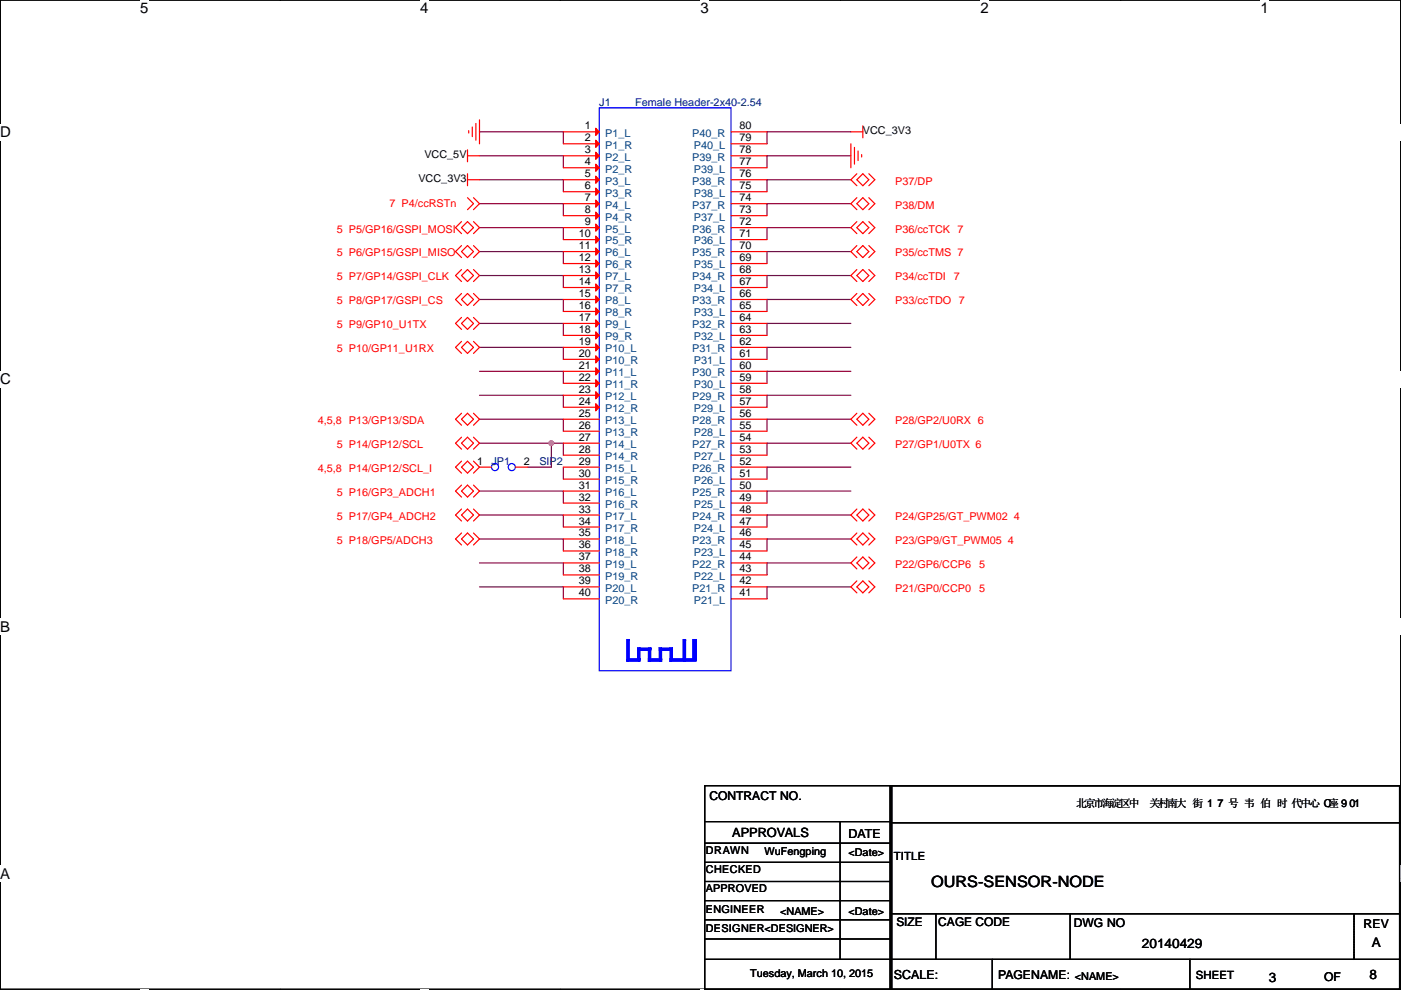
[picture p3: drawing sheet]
<svg xmlns="http://www.w3.org/2000/svg" width="297mm" height="210mm" viewBox="0 0 297 210" stroke-linecap="round" stroke-linejoin="round" font-family="sans-serif">
<path d="M.1 0h296.9v209.8h-296.9z" fill="none" stroke="#000" stroke-width=".25"/>
<g fill="#fff">
<path d="M29.7 0h1.8v3.5h-1.8z"/>
<path d="M29.7 209.8l1.8 .1z"/>
</g>
<path d="M59.4 0h.1M59.4 209.8h.1" fill="none" stroke="#000" stroke-width=".25"/>
<g fill="#fff">
<path d="M89.1 0h1.8v3.5h-1.8z"/>
<path d="M89.1 209.8l1.8 .1z"/>
</g>
<path d="M118.8 0h.1M118.8 209.8h.1" fill="none" stroke="#000" stroke-width=".25"/>
<g fill="#fff">
<path d="M148.5 0h1.8v3.5h-1.8z"/>
<path d="M148.5 209.8l1.8 .1z"/>
</g>
<path d="M178.2 0h.1M178.2 209.8h.1" fill="none" stroke="#000" stroke-width=".25"/>
<g fill="#fff">
<path d="M207.9 0h1.7v3.5h-1.7z"/>
<path d="M207.9 209.8l1.7 .1z"/>
</g>
<path d="M237.6 0h.1M237.6 209.8h.1" fill="none" stroke="#000" stroke-width=".25"/>
<g fill="#fff">
<path d="M267.3 0h1.7v3.5h-1.7z"/>
<path d="M267.3 209.8l1.7 .1z"/>
<path d="M.1 26.2h2.2v3.6h-2.2z"/>
<path d="M297 26.2v3.6z"/>
<path d="M.1 78.7h2.2v3.5h-2.2z"/>
<path d="M297 78.7v3.5z"/>
</g>
<path d="M.1 52.5h.1M297 52.5h.1" fill="none" stroke="#000" stroke-width=".25"/>
<g fill="#fff">
<path d="M.1 131.1h2.1v3.6h-2.1z"/>
<path d="M297 131.1v3.6z"/>
</g>
<path d="M.1 104.9h.1M297 104.9h.1" fill="none" stroke="#000" stroke-width=".25"/>
<g fill="#fff">
<path d="M0 183.6h2.2v3.5h-2.2z"/>
<path d="M297 183.6v3.5z"/>
</g>
<g fill="none" stroke="#000" stroke-width=".25">
<path d="M.1 157.4h.1M297 157.4h.1M149.4 166.6h39.6v43.2h-39.6zM149.4 174.3h39.4M149.4 178.8h39.4M178.1 174.3v29.2M188.8 166.6h107.9v43.2h-107.9zM188.8 166.6h.2v43.2h-.2zM189 174.5h108M296.7 166.6h-107.9v43.2M297 174.5h.1M149.4 182.9h39.4"/>
<path d="M149.4 187h39.4M149.4 191h39.4M149.4 195.1h39.4M149.4 199.2h39.4M188.8 193.8h107.9M198.4 193.8v9.7M226.9 193.8v9.7M287.1 193.8v9.7M149.4 203.5h147.3M188.8 209.8h.1M210.4 209.8h.1M210.4 203.5v6.3"/>
<path d="M252.3 209.8h.1M252.3 203.5v6.3"/>
</g>
<g fill="none" stroke="#800040" stroke-width=".25">
<path d="M101.7 28h17.7v2.5M101.7 33h17.7v2.6M101.7 38.1h17.7v2.6M180.4 28h-17.8v2.5M180.4 33h-17.8v2.6M180.4 38.1h-17.8v2.6M101.7 43.2h17.7v2.5M101.7 48.3h17.7v2.5M101.7 53.4h17.7v2.5M101.7 58.4h17.7v2.6M180.4 43.2h-17.8v2.5M180.4 48.3h-17.8v2.5"/>
<path d="M180.4 53.4h-17.8v2.5M180.4 58.4h-17.8v2.6M101.7 63.5h17.7v2.6M101.7 68.6h17.7v2.5M101.7 73.7h17.7v2.5M101.7 78.8h17.7v2.5M180.4 63.5h-17.8v2.6M180.4 68.6h-17.8v2.5M180.4 73.7h-17.8v2.5M180.4 78.8h-17.8v2.5M101.7 83.8h17.7v2.6M101.7 88.9h17.7v2.6"/>
<path d="M101.7 94h15.2M116.9 94v5.1h-5.1M116.9 94h2.5v2.5M119.4 99.1v2.5M180.4 83.8h-17.8v2.6M180.4 88.9h-17.8v2.6M180.4 94h-17.8v2.5M180.4 99.1h-17.8v2.5M101.7 104.2h17.7v2.5M101.7 109.2h17.7v2.6M101.7 114.3h17.7v2.6M101.7 119.4h17.7v2.5"/>
<path d="M180.4 104.2h-17.8v2.5M180.4 109.2h-17.8v2.6M180.4 114.3h-17.8v2.6M180.4 119.4h-17.8v2.5M101.7 124.5h17.7v2.5M180.4 124.5h-17.8v2.5"/>
</g>
<circle cx="116.9" cy="94" r=".5" fill="#f0f" stroke="#f0f" stroke-width=".25"/>
<g fill="none" stroke="#f00" stroke-width=".25">
<path d="M99.1 33h2.6M99.1 31.8v2.5M99.1 38.1h2.6M99.1 36.9v2.5M99.4 27.7v.5M100.1 26.9v2.1M100.9 26.2v3.5M101.7 25.4v5.1M119.4 28h7.7M119.4 30.5h7.7M119.4 33h7.7M119.4 35.6h7.7"/>
<path d="M119.4 38.1h7.7M155 38.1h7.6M155 35.6h7.6M155 33h7.6M155 30.5h7.6M155 28h7.6M180.4 30.5v5.1M180.4 28h2.5M181.2 31.3v3.5M181.7 38.1l1.2-1.2 1.3 1.2-1.3 1.3zM181.7 36.9l-1.3 1.2 1.3 1.3M181.9 32v2.1"/>
<path d="M182.7 32.8v.5M182.9 26.7v2.5M184.2 36.9l1.3 1.2-1.3 1.3M97.9 47l-1.3 1.3 1.3 1.3M97.9 52.1l-1.3 1.3 1.3 1.2M97.9 57.2l-1.3 1.2 1.3 1.3M97.9 48.3l1.2-1.3 1.3 1.3-1.3 1.3zM97.9 53.4l1.2-1.3 1.3 1.3-1.3 1.2zM97.9 58.4l1.2-1.2 1.3 1.2-1.3 1.3zM99.1 41.9l1.3 1.3-1.3 1.3M100.4 41.9l1.3 1.3-1.3 1.3M100.4 47l1.3 1.3-1.3 1.3"/>
<path d="M100.4 52.1l1.3 1.3-1.3 1.2M100.4 57.2l1.3 1.2-1.3 1.3M119.4 40.7h7.7M119.4 43.2h7.7M119.4 45.7h7.7M119.4 48.3h7.7M119.4 50.8h7.7M119.4 53.4h7.7M119.4 55.9h7.7M119.4 58.4h7.7M155 58.4h7.6M155 55.9h7.6"/>
<path d="M155 53.4h7.6M155 50.8h7.6M155 48.3h7.6M155 45.7h7.6M155 43.2h7.6M155 40.7h7.6M181.7 43.2l1.2-1.3 1.3 1.3-1.3 1.3zM181.7 48.3l1.2-1.3 1.3 1.3-1.3 1.3zM181.7 58.4l1.2-1.2 1.3 1.2-1.3 1.3zM181.7 53.4l1.2-1.3 1.3 1.3-1.3 1.2zM181.7 41.9l-1.3 1.3 1.3 1.3M181.7 47l-1.3 1.3 1.3 1.3"/>
<path d="M181.7 57.2l-1.3 1.2 1.3 1.3M181.7 52.1l-1.3 1.3 1.3 1.2M184.2 41.9l1.3 1.3-1.3 1.3M184.2 47l1.3 1.3-1.3 1.3M184.2 57.2l1.3 1.2-1.3 1.3M184.2 52.1l1.3 1.3-1.3 1.2M97.9 62.3l-1.3 1.2 1.3 1.3M97.9 67.3l-1.3 1.3 1.3 1.3M97.9 72.4l-1.3 1.3 1.3 1.3M97.9 63.5l1.2-1.2 1.3 1.2-1.3 1.3zM97.9 68.6l1.2-1.3 1.3 1.3-1.3 1.3zM97.9 73.7l1.2-1.3 1.3 1.3-1.3 1.3z"/>
<path d="M100.4 62.3l1.3 1.2-1.3 1.3M100.4 67.3l1.3 1.3-1.3 1.3M100.4 72.4l1.3 1.3-1.3 1.3M119.4 61h7.7M119.4 63.5h7.7M119.4 66.1h7.7M119.4 68.6h7.7M119.4 71.1h7.7M119.4 73.7h7.7M119.4 76.2h7.7M119.4 78.8h7.7M155 78.8h7.6"/>
<path d="M155 76.2h7.6M155 73.7h7.6M155 71.1h7.6M155 68.6h7.6M155 66.1h7.6M155 63.5h7.6M155 61h7.6M181.7 63.5l1.2-1.2 1.3 1.2-1.3 1.3zM181.7 62.3l-1.3 1.2 1.3 1.3M184.2 62.3l1.3 1.2-1.3 1.3M97.9 87.7l-1.3 1.2 1.3 1.3M97.9 92.7l-1.3 1.3 1.3 1.3"/>
<path d="M97.9 97.8l-1.3 1.3 1.3 1.3M97.9 88.9l1.2-1.2 1.3 1.2-1.3 1.3zM97.9 94l1.2-1.3 1.3 1.3-1.3 1.3zM97.9 99.1l1.2-1.3 1.3 1.3-1.3 1.3zM100.4 87.7l1.3 1.2-1.3 1.3M100.4 92.7l1.3 1.3-1.3 1.3M100.4 97.8l1.3 1.3M101.7 99.1l-1.3 1.3M101.7 99.1h2.5M109.3 99.1h2.5M119.4 81.3h7.7M119.4 83.8h7.7"/>
<path d="M119.4 86.4h7.7M119.4 88.9h7.7M119.4 91.5h7.7M119.4 94h7.7M119.4 96.5h7.7M119.4 99.1h7.7M155 99.1h7.6M155 96.5h7.6M155 94h7.6M155 91.5h7.6M155 88.9h7.6M155 86.4h7.6"/>
<path d="M155 83.8h7.6M155 81.3h7.6M181.7 94l1.2-1.3 1.3 1.3-1.3 1.3zM181.7 88.9l1.2-1.2 1.3 1.2-1.3 1.3zM181.7 92.7l-1.3 1.3 1.3 1.3M181.7 87.7l-1.3 1.2 1.3 1.3M184.2 92.7l1.3 1.3-1.3 1.3M184.2 87.7l1.3 1.2-1.3 1.3M97.9 102.9l-1.3 1.3 1.3 1.2M97.9 108l-1.3 1.2 1.3 1.3M97.9 113.1l-1.3 1.2 1.3 1.3M97.9 104.2l1.2-1.3 1.3 1.3-1.3 1.2z"/>
<path d="M97.9 109.2l1.2-1.2 1.3 1.2-1.3 1.3zM97.9 114.3l1.2-1.2 1.3 1.2-1.3 1.3zM100.4 102.9l1.3 1.3-1.3 1.2M100.4 108l1.3 1.2-1.3 1.3M100.4 113.1l1.3 1.2-1.3 1.3M119.4 101.6h7.7M119.4 104.2h7.7M119.4 106.7h7.7M119.4 109.2h7.7M119.4 111.8h7.7M119.4 114.3h7.7M119.4 116.9h7.7"/>
<path d="M119.4 119.4h7.7M155 119.4h7.6M155 116.9h7.6M155 114.3h7.6M155 111.8h7.6M155 109.2h7.6M155 106.7h7.6M155 104.2h7.6M155 101.6h7.6M181.7 119.4l1.2-1.3 1.3 1.3-1.3 1.3zM181.7 114.3l1.2-1.2 1.3 1.2-1.3 1.3zM181.7 109.2l1.2-1.2 1.3 1.2-1.3 1.3z"/>
<path d="M181.7 118.1l-1.3 1.3 1.3 1.3M181.7 113.1l-1.3 1.2 1.3 1.3M181.7 108l-1.3 1.2 1.3 1.3M184.2 118.1l1.3 1.3-1.3 1.3M184.2 113.1l1.3 1.2-1.3 1.3M184.2 108l1.3 1.2-1.3 1.3M119.4 121.9h7.7M119.4 124.5h7.7M119.4 127h7.7M155 127h7.6M155 124.5h7.6M155 121.9h7.6"/>
<path d="M181.7 124.5l1.2-1.3 1.3 1.3-1.3 1.3zM181.7 123.2l-1.3 1.3 1.3 1.3M184.2 123.2l1.3 1.3-1.3 1.3"/>
</g>
<path d="M287.1 193.8v9.7M287.1 203.5h.1" fill="none" stroke="#000" stroke-width=".25" stroke-dasharray="0 .5"/>
<g fill="#00f" stroke="#00f" stroke-width=".25">
<path d="M146.9 135.7v4h.7v-4z" fill-rule="evenodd"/>
<path d="M144.8 139.7v.5h2.8v-.5z" fill-rule="evenodd"/>
<path d="M144.8 135.7v4.5h.5v-4.5z" fill-rule="evenodd"/>
<path d="M142 139.7v.5h2.8v-.5z" fill-rule="evenodd"/>
<path d="M142 137.4v2.8h.6v-2.8z" fill-rule="evenodd"/>
<path d="M139.8 137.4v.5h2.8v-.5z" fill-rule="evenodd"/>
<path d="M139.8 137.4v2.8h.5v-2.8z" fill-rule="evenodd"/>
<path d="M137.5 139.7v.5h2.8v-.5z" fill-rule="evenodd"/>
<path d="M137.5 137.4v2.8h.5v-2.8z" fill-rule="evenodd"/>
<path d="M135.2 137.4v.5h2.8v-.5z" fill-rule="evenodd"/>
<path d="M135.2 137.4v2.8h.5v-2.8z" fill-rule="evenodd"/>
<path d="M132.9 139.7v.5h2.8v-.5z" fill-rule="evenodd"/>
<path d="M132.9 135.7v4.5h.5v-4.5z" fill-rule="evenodd"/>
</g>
<g fill="none" stroke="#00f" stroke-width=".25">
<path d="M127.1 22.9h27.9v119.4h-27.9z"/>
<circle cx="104.9" cy="99.1" r=".76"/>
<circle cx="108.5" cy="99.1" r=".76"/>
</g>
<g fill="#f00" stroke="#f00" stroke-width=".25">
<path d="M126.3 27.2l.8 .8-.8 .7z"/>
<path d="M126.3 29.7l.8 .8-.8 .8z"/>
<path d="M126.3 32.3l.8 .7-.8 .8z"/>
<path d="M126.3 34.8l.8 .8-.8 .7z"/>
<path d="M126.3 37.4l.8 .7-.8 .8z"/>
<path d="M126.3 39.9l.8 .8-.8 .7z"/>
<path d="M126.3 42.4l.8 .8-.8 .8z"/>
<path d="M126.3 45l.8 .7-.8 .8z"/>
<path d="M126.3 47.5l.8 .8-.8 .7z"/>
<path d="M126.3 50.1l.8 .7-.8 .8z"/>
<path d="M126.3 52.6l.8 .8-.8 .7z"/>
<path d="M126.3 55.1l.8 .8-.8 .8z"/>
<path d="M126.3 57.7l.8 .7-.8 .8z"/>
<path d="M126.3 60.2l.8 .8-.8 .7z"/>
<path d="M126.3 62.8l.8 .7-.8 .8z"/>
<path d="M126.3 65.3l.8 .8-.8 .7z"/>
<path d="M126.3 67.8l.8 .8-.8 .8z"/>
<path d="M126.3 70.4l.8 .7-.8 .8z"/>
<path d="M126.3 72.9l.8 .8-.8 .7z"/>
<path d="M126.3 75.5l.8 .7-.8 .8z"/>
<path d="M126.3 78l.8 .8-.8 .7z"/>
<path d="M126.3 80.5l.8 .8-.8 .8z"/>
<path d="M126.3 83.1l.8 .7-.8 .8z"/>
<path d="M126.3 85.6l.8 .8-.8 .7z"/>
</g>
<text font-size="3.3" x="197.4" y="188.2">OURS-SENSOR-NODE</text>
<g font-size="3.2">
<text x="29.7" y="2.8">5</text>
<text x="89.1" y="2.8">4</text>
<text x="148.5" y="2.8">3</text>
<text x="207.9" y="2.8">2</text>
<text x="267.3" y="2.8">1</text>
<text x=".1" y="29.1">D</text>
<text x=".1" y="81.5">C</text>
<text x=".1" y="134">B</text>
<text x=".1" y="186.4">A</text>
<text x="297" y="186.4">A</text>
</g>
<g font-size="2.8">
<text x="242.1" y="201.1">20140429</text>
<text x="290.9" y="200.9">A</text>
<text x="269" y="208.3">3</text>
<text x="290.4" y="207.8">8</text>
</g>
<text font-size="2.7" x="155.3" y="177.5">APPROVALS</text>
<g font-size="2.6">
<text x="150.4" y="169.7">CONTRACT NO.</text>
<text x="179.9" y="177.7">DATE</text>
<text x="227.6" y="196.6">DWG NO</text>
<text x="289.1" y="196.9">REV</text>
<text x="189.5" y="207.6">SCALE:</text>
<text x="211.6" y="207.6">PAGENAME:</text>
<text x="280.7" y="208.1">OF</text>
</g>
<g font-size="2.5">
<text x="190.1" y="196.3">SIZE</text>
<text x="198.9" y="196.3">CAGE CODE</text>
</g>
<g font-size="2.4">
<text x="189.5" y="182.5">TITLE</text>
<text x="253.6" y="207.7">SHEET</text>
</g>
<g font-size="2.3" fill="#000080">
<text x="127.1" y="22.4">J1</text>
<text x="134.7" y="22.4">Female Header-2x40-2.54</text>
<text x="104.2" y="98.6">JP1</text>
<text x="114.4" y="98.6">SIP2</text>
</g>
<g font-size="2.3">
<text x="124" y="27.4">1</text>
<text x="124" y="30">2</text>
<text x="156.8" y="27.4">80</text>
<text x="156.8" y="30">79</text>
<text x="182.9" y="28.5">VCC_3V3</text>
<text x="90" y="33.6">VCC_5V</text>
<text x="124" y="32.5">3</text>
<text x="124" y="35.1">4</text>
<text x="156.8" y="32.5">78</text>
<text x="156.8" y="35.1">77</text>
<text x="88.7" y="38.7">VCC_3V3</text>
<text x="124" y="37.6">5</text>
<text x="124" y="40.1">6</text>
<text x="156.8" y="37.6">76</text>
<text x="156.8" y="40.1">75</text>
<text x="124" y="42.7">7</text>
<text x="124" y="45.2">8</text>
<text x="124" y="47.8">9</text>
<text x="156.8" y="47.8">72</text>
<text x="156.8" y="42.7">74</text>
<text x="156.8" y="45.2">73</text>
<text x="122.7" y="50.3">10</text>
<text x="122.7" y="52.8">11</text>
<text x="156.8" y="52.8">70</text>
<text x="156.8" y="50.3">71</text>
<text x="122.7" y="55.4">12</text>
<text x="122.7" y="57.9">13</text>
<text x="156.8" y="57.9">68</text>
<text x="156.8" y="55.4">69</text>
<text x="122.7" y="60.5">14</text>
<text x="122.7" y="63">15</text>
<text x="122.7" y="65.5">16</text>
<text x="156.8" y="63">66</text>
<text x="156.8" y="65.5">65</text>
<text x="156.8" y="60.5">67</text>
<text x="122.7" y="68.1">17</text>
<text x="122.7" y="70.6">18</text>
<text x="156.8" y="68.1">64</text>
<text x="156.8" y="70.6">63</text>
<text x="122.7" y="73.2">19</text>
<text x="122.7" y="75.7">20</text>
<text x="156.8" y="73.2">62</text>
<text x="156.8" y="75.7">61</text>
<text x="122.7" y="78.2">21</text>
<text x="122.7" y="80.8">22</text>
<text x="122.7" y="83.3">23</text>
<text x="156.8" y="83.3">58</text>
<text x="156.8" y="78.2">60</text>
<text x="156.8" y="80.8">59</text>
<text x="122.7" y="85.9">24</text>
<text x="122.7" y="88.4">25</text>
<text x="156.8" y="88.4">56</text>
<text x="156.8" y="85.9">57</text>
<text x="122.7" y="90.9">26</text>
<text x="122.7" y="93.5">27</text>
<text x="156.8" y="93.5">54</text>
<text x="156.8" y="90.9">55</text>
<text x="101.2" y="98.6">1</text>
<text x="111.1" y="98.6">2</text>
<text x="122.7" y="96">28</text>
<text x="122.7" y="98.6">29</text>
<text x="122.7" y="101.1">30</text>
<text x="156.8" y="98.6">52</text>
<text x="156.8" y="101.1">51</text>
<text x="156.8" y="96">53</text>
<text x="122.7" y="103.6">31</text>
<text x="122.7" y="106.2">32</text>
<text x="156.8" y="103.6">50</text>
<text x="156.8" y="106.2">49</text>
<text x="122.7" y="108.7">33</text>
<text x="122.7" y="111.3">34</text>
<text x="122.7" y="113.8">35</text>
<text x="156.8" y="113.8">46</text>
<text x="156.8" y="108.7">48</text>
<text x="156.8" y="111.3">47</text>
<text x="122.7" y="116.3">36</text>
<text x="122.7" y="118.9">37</text>
<text x="156.8" y="118.9">44</text>
<text x="156.8" y="116.3">45</text>
<text x="122.7" y="121.4">38</text>
<text x="122.7" y="124">39</text>
<text x="156.8" y="124">42</text>
<text x="156.8" y="121.4">43</text>
<text x="122.7" y="126.5">40</text>
<text x="156.8" y="126.5">41</text>
<text x="228.2" y="171.2">北京市海淀区中</text>
<text x="243.7" y="171.2">关村南大 街 1 7 号 韦 伯 时 代中心 C座 9 01</text>
<text x="149.7" y="181.1">DRAWN</text>
<text x="149.7" y="185.2">CHECKED</text>
<text x="162.1" y="181.4">WuFengping</text>
<text x="179.9" y="181.7">&lt;Date&gt;</text>
<text x="149.7" y="189.3">APPROVED</text>
<text x="149.7" y="193.6">ENGINEER</text>
<text x="149.7" y="197.7">DESIGNER&lt;DESIGNER&gt;</text>
<text x="165.4" y="194.1">&lt;NAME&gt;</text>
<text x="179.9" y="194.1">&lt;Date&gt;</text>
<text x="159.1" y="207.3">Tuesday, March 10, 2015</text>
<text x="227.9" y="207.8">&lt;NAME&gt;</text>
</g>
<g font-size="2.3" fill="#004080">
<text x="128.3" y="29">P1_L</text>
<text x="146.7" y="29">P40_R</text>
<text x="128.3" y="31.5">P1_R</text>
<text x="128.3" y="34.1">P2_L</text>
<text x="146.7" y="34.1">P39_R</text>
<text x="147.1" y="31.5">P40_L</text>
<text x="128.3" y="36.6">P2_R</text>
<text x="128.3" y="39.2">P3_L</text>
<text x="128.3" y="41.7">P3_R</text>
<text x="146.7" y="39.2">P38_R</text>
<text x="147.1" y="41.7">P38_L</text>
<text x="147.1" y="36.6">P39_L</text>
<text x="128.3" y="44.2">P4_L</text>
<text x="128.3" y="46.8">P4_R</text>
<text x="146.7" y="44.2">P37_R</text>
<text x="147.1" y="46.8">P37_L</text>
<text x="128.3" y="49.3">P5_L</text>
<text x="128.3" y="51.9">P5_R</text>
<text x="146.7" y="49.3">P36_R</text>
<text x="147.1" y="51.9">P36_L</text>
<text x="128.3" y="54.4">P6_L</text>
<text x="128.3" y="56.9">P6_R</text>
<text x="128.3" y="59.5">P7_L</text>
<text x="146.7" y="59.5">P34_R</text>
<text x="146.7" y="54.4">P35_R</text>
<text x="147.1" y="56.9">P35_L</text>
<text x="128.3" y="62">P7_R</text>
<text x="128.3" y="64.6">P8_L</text>
<text x="146.7" y="64.6">P33_R</text>
<text x="147.1" y="62">P34_L</text>
<text x="128.3" y="67.1">P8_R</text>
<text x="128.3" y="69.6">P9_L</text>
<text x="146.7" y="69.6">P32_R</text>
<text x="147.1" y="67.1">P33_L</text>
<text x="128.3" y="72.2">P9_R</text>
<text x="128.3" y="74.7">P10_L</text>
<text x="128.3" y="77.3">P10_R</text>
<text x="146.7" y="74.7">P31_R</text>
<text x="147.1" y="77.3">P31_L</text>
<text x="147.1" y="72.2">P32_L</text>
<text x="128.3" y="79.8">P11_L</text>
<text x="128.3" y="82.3">P11_R</text>
<text x="146.7" y="79.8">P30_R</text>
<text x="147.1" y="82.3">P30_L</text>
<text x="128.3" y="84.9">P12_L</text>
<text x="128.3" y="87.4">P12_R</text>
<text x="128.3" y="90">P13_L</text>
<text x="146.7" y="90">P28_R</text>
<text x="146.7" y="84.9">P29_R</text>
<text x="147.1" y="87.4">P29_L</text>
<text x="128.3" y="92.5">P13_R</text>
<text x="128.3" y="95">P14_L</text>
<text x="146.7" y="95">P27_R</text>
<text x="147.1" y="92.5">P28_L</text>
<text x="128.3" y="97.6">P14_R</text>
<text x="128.3" y="100.1">P15_L</text>
<text x="146.7" y="100.1">P26_R</text>
<text x="147.1" y="97.6">P27_L</text>
<text x="128.3" y="102.7">P15_R</text>
<text x="128.3" y="105.2">P16_L</text>
<text x="128.3" y="107.7">P16_R</text>
<text x="146.7" y="105.2">P25_R</text>
<text x="147.1" y="107.7">P25_L</text>
<text x="147.1" y="102.7">P26_L</text>
<text x="128.3" y="110.3">P17_L</text>
<text x="128.3" y="112.8">P17_R</text>
<text x="146.7" y="110.3">P24_R</text>
<text x="147.1" y="112.8">P24_L</text>
<text x="128.3" y="115.4">P18_L</text>
<text x="128.3" y="117.9">P18_R</text>
<text x="146.7" y="115.4">P23_R</text>
<text x="147.1" y="117.9">P23_L</text>
<text x="128.3" y="120.4">P19_L</text>
<text x="128.3" y="123">P19_R</text>
<text x="128.3" y="125.5">P20_L</text>
<text x="146.7" y="125.5">P21_R</text>
<text x="146.7" y="120.4">P22_R</text>
<text x="147.1" y="123">P22_L</text>
<text x="128.3" y="128.1">P20_R</text>
<text x="147.1" y="128.1">P21_L</text>
</g>
<g font-size="2.3" fill="#f00">
<text x="189.8" y="39.2">P37/DP</text>
<text x="82.6" y="44">7 P4/ccRSTn</text>
<text x="189.8" y="44.2">P38/DM</text>
<text x="71.4" y="49.3">5 P5/GP16/GSPI_MOSI</text>
<text x="189.8" y="49.3">P36/ccTCK 7</text>
<text x="71.4" y="54.4">5 P6/GP15/GSPI_MISO</text>
<text x="71.4" y="59.5">5 P7/GP14/GSPI_CLK</text>
<text x="189.8" y="59.5">P34/ccTDI</text>
<text x="189.8" y="54.4">P35/ccTMS 7</text>
<text x="202.2" y="59.5">7</text>
<text x="71.4" y="64.6">5 P8/GP17/GSPI_CS</text>
<text x="189.8" y="64.6">P33/ccTDO 7</text>
<text x="71.4" y="69.6">5 P9/GP10_U1TX</text>
<text x="71.4" y="74.7">5 P10/GP11_U1RX</text>
<text x="67.4" y="90">4,5,8 P13/GP13/SDA</text>
<text x="189.8" y="90">P28/GP2/U0RX 6</text>
<text x="71.4" y="95">5 P14/GP12/SCL</text>
<text x="189.8" y="95">P27/GP1/U0TX 6</text>
<text x="67.4" y="100.1">4,5,8 P14/GP12/SCL_I</text>
<text x="71.4" y="105.2">5 P16/GP3_ADCH1</text>
<text x="71.4" y="110.3">5 P17/GP4_ADCH2</text>
<text x="189.8" y="110.3">P24/GP25/GT_PWM02 4</text>
<text x="71.4" y="115.4">5 P18/GP5/ADCH3</text>
<text x="189.8" y="115.4">P23/GP9/GT_PWM05 4</text>
<text x="189.8" y="125.5">P21/GP0/CCP0</text>
<text x="189.8" y="120.4">P22/GP6/CCP6</text>
<text x="207.6" y="125.5">5</text>
<text x="207.6" y="120.4">5</text>
</g>
</svg>
